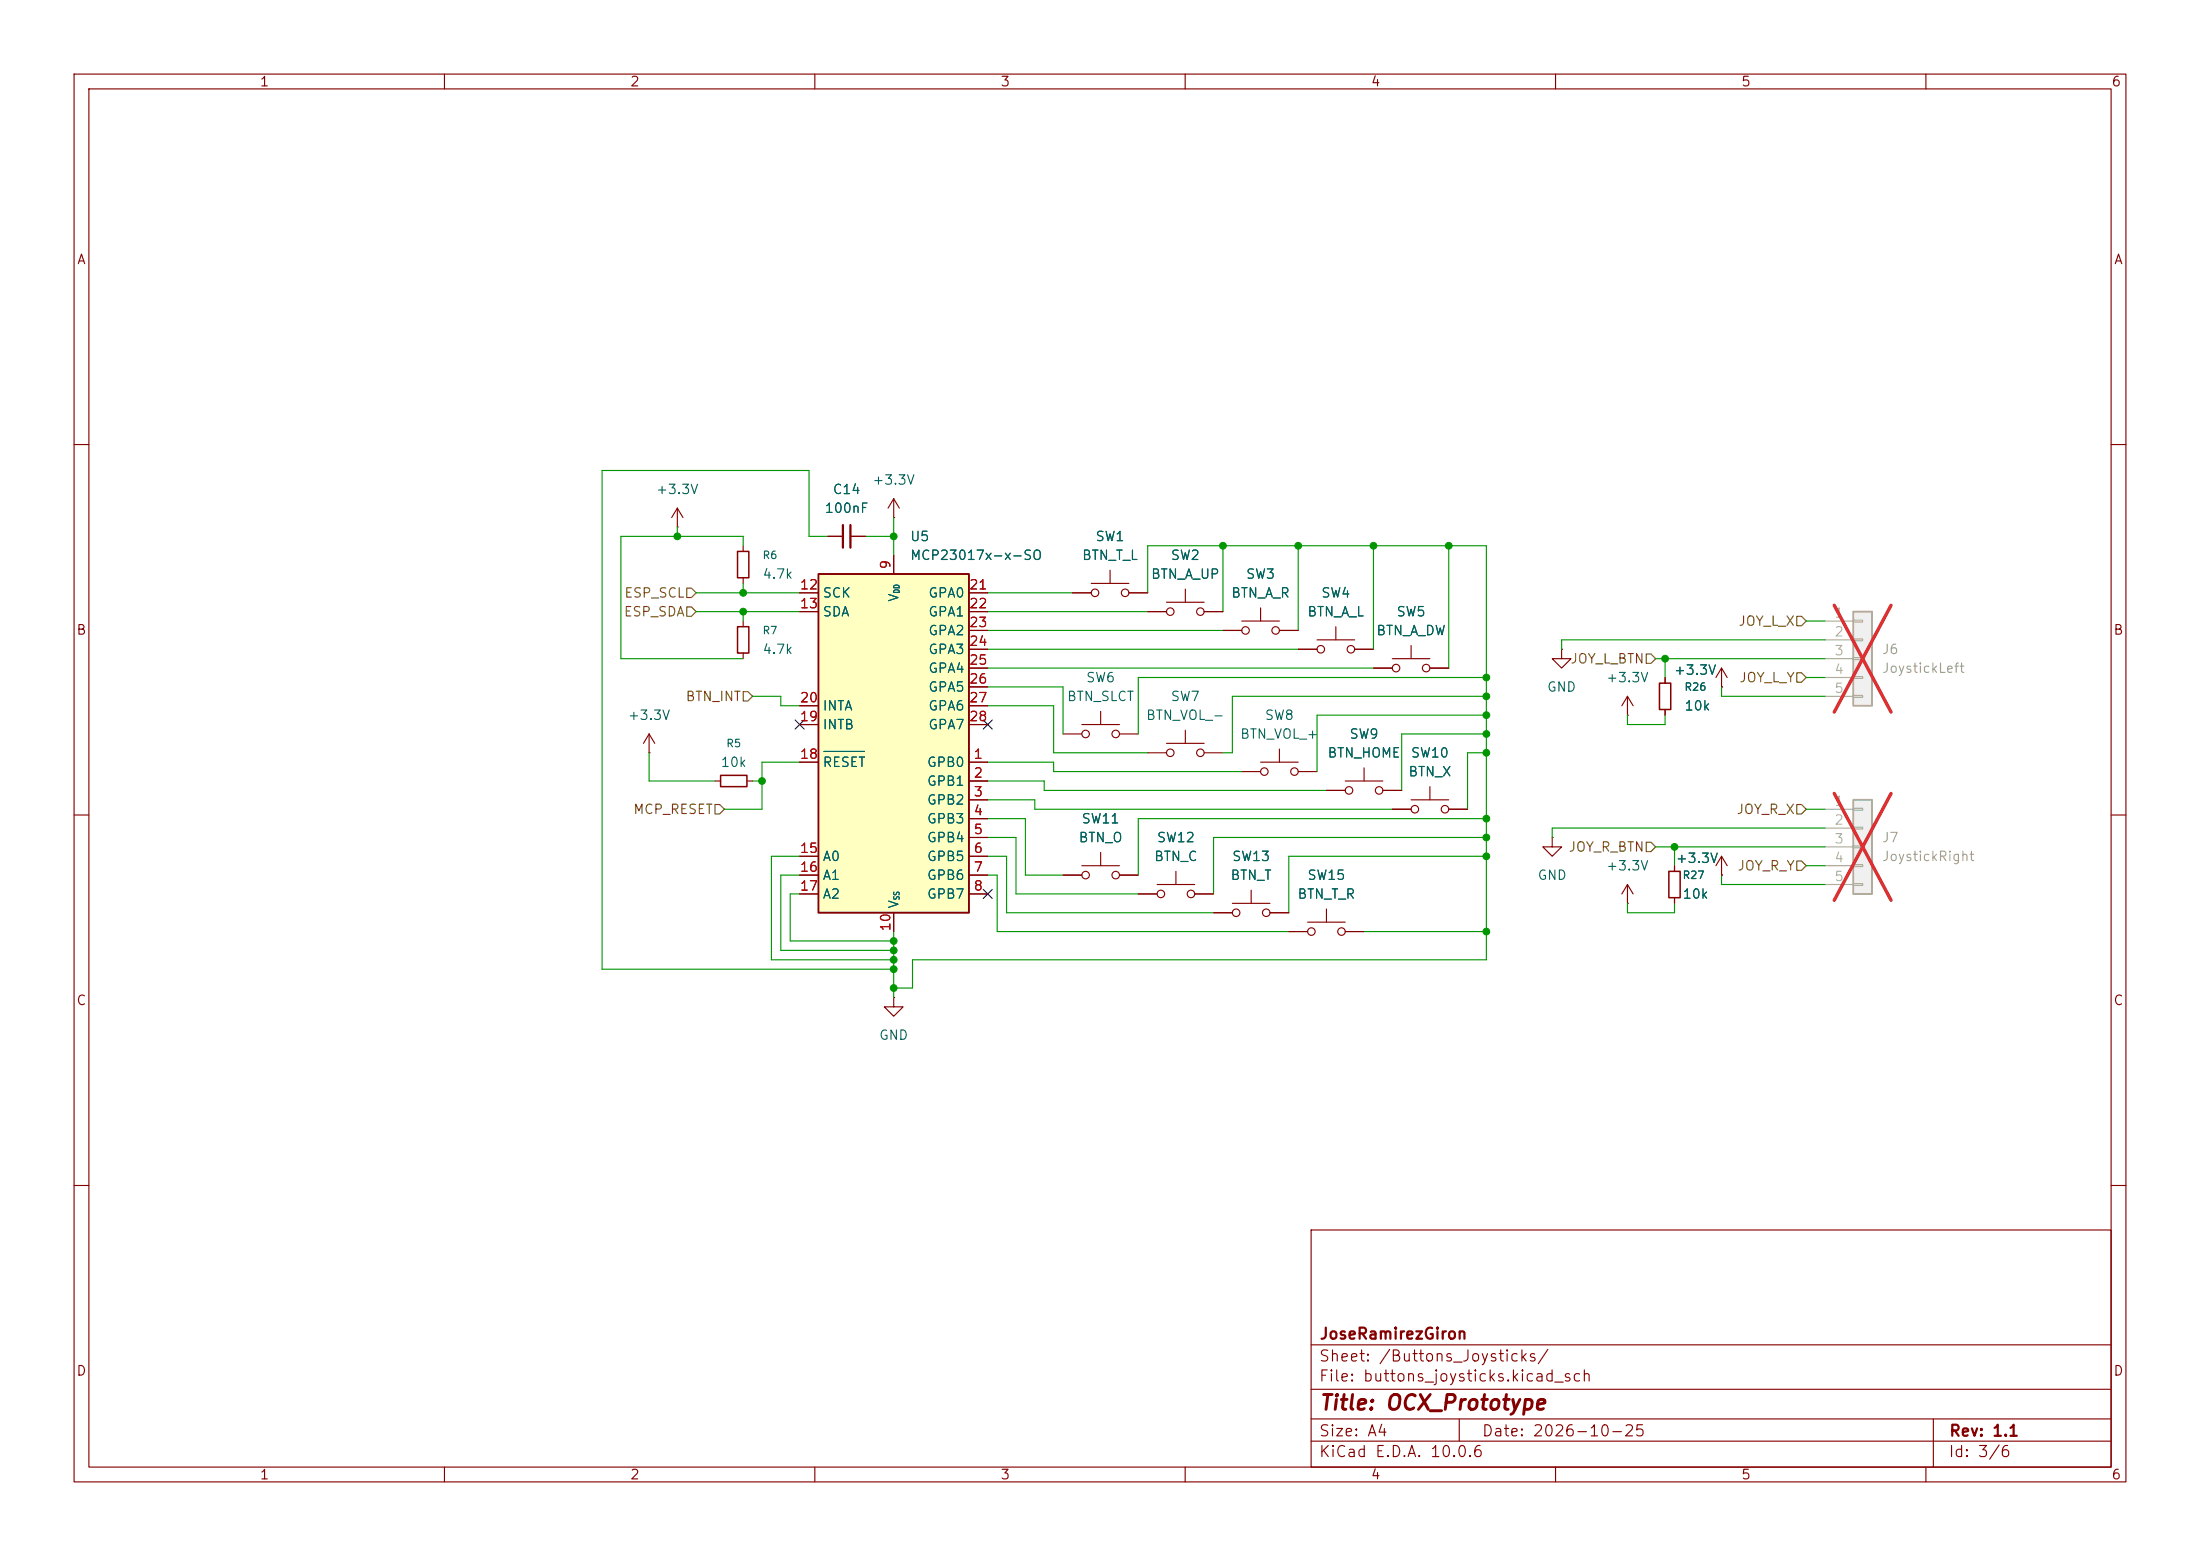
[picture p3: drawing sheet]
<svg xmlns="http://www.w3.org/2000/svg" width="297mm" height="210mm" viewBox="0 0 297 210" stroke-linecap="round" stroke-linejoin="round" font-family="sans-serif">
<g fill="none" stroke="#840000" stroke-width=".15">
<path d="M10 10h277v190h-277zM12 12h273v186h-273zM60 10v2M110 10v2M160 10v2M210 10v2M260 10v2M10 60h2M285 60h2M143.5 99.1h2.5M146 97.8h5.1M148.6 96v1.8"/>
<path d="M151.1 99.1h2.6M160 98.6v1.7M185.4 90.2h2.6M188 88.9h5M190.5 87.1v1.8M193 90.2h2.6M210.8 87.6v1.3h1.3l-1.3 1.3-1.3-1.3h1.3M210.8 87.6h.1M219.7 96.5h.1M219.7 94l-.8 1.3M219.7 94l.8 1.3M219.7 94v2.5"/>
<path d="M224.8 91.4v.8M224.8 95.8v.7M10 110h2M154.9 101.6h2.6M157.5 100.3h5.1M162.6 101.6h2.5M285 110h2M174 125.7h2.5M176.5 124.5h5.1M179.1 122.7v1.8M181.6 125.7h2.5M10 160h2"/>
<path d="M177 166h108v32h-108zM285 160h2M60 198v2M110 198v2M160 198v2M177 194.5h108M177 191.5h108M177 187.5h108M177 181.5h108M197 191.5v3M210 198v2M260 198v2"/>
<path d="M261 191.5v6.5"/>
<circle cx="146.6" cy="99.1" r=".51"/>
<circle cx="150.6" cy="99.1" r=".51"/>
<circle cx="188.5" cy="90.2" r=".51"/>
<circle cx="192.5" cy="90.2" r=".51"/>
<circle cx="158" cy="101.6" r=".51"/>
<circle cx="162.1" cy="101.6" r=".51"/>
<circle cx="177" cy="125.7" r=".51"/>
<circle cx="181.1" cy="125.7" r=".51"/>
</g>
<path d="M224 92.2h1.6v3.6h-1.6z" fill="none" stroke="#840000" stroke-width=".2"/>
<path d="M250.2 82.6h2.5v12.7h-2.5z" fill="#f0f0f0"/>
<path d="M250.2 82.6h2.5v12.7h-2.5z" fill="none" stroke="#a1a1a1" stroke-width=".25"/>
<path d="M246.4 83.8h3.8M246.4 86.4h3.8M246.4 88.9h3.8M246.4 91.4h3.8M246.4 94h3.8M250.2 83.7h1.3v.2h-1.3zM250.2 86.2h1.3v.3h-1.3zM250.2 88.8h1.3v.2h-1.3zM250.2 91.3h1.3v.3h-1.3zM250.2 93.9h1.3v.2h-1.3z" fill="none" stroke="#a1a1a1" stroke-width=".15"/>
<path d="M247.6 81.7l7.7 14.4M255.3 81.7l-7.7 14.4" fill="none" stroke="#e12e31" stroke-width=".46"/>
<g fill="none" stroke="#840000" stroke-width=".15">
<path d="M91.4 71.1h.1M91.4 68.6l-.7 1.3M91.4 68.6l.8 1.3M91.4 68.6v2.5M111.8 72.4h2M114.8 72.4h2M87.6 99.1l-.7 1.2M87.6 99.1l.8 1.2M87.6 99.1v2.5M165.1 85.1h2.5M167.6 83.8h5.1M170.2 82v1.8"/>
<path d="M172.7 85.1h2.6M175.3 87.6h2.5M177.8 86.4h5.1M180.3 84.6v1.8M182.9 87.6h2.5M232.4 92.7h.1M232.4 90.2l-.8 1.2M232.4 90.2l.8 1.2M232.4 90.2v2.5M87.6 101.6h.1M96.5 105.4h.8M100.8 105.4h.8"/>
<path d="M188 109.2h2.5M190.5 108h5.1M193 106.2v1.8M195.6 109.2h2.5M209.5 113v1.3h1.3l-1.3 1.3-1.2-1.3h1.2M209.5 113h.1M219.7 119.4l-.8 1.3M219.7 119.4l.8 1.3M219.7 119.4v2.5M226.1 116.8v.8M232.4 118.1h.1M232.4 115.6v2.5"/>
<path d="M232.4 115.6l-.8 1.2M232.4 115.6l.8 1.2M120.6 134.6v1.3h1.3l-1.3 1.3-1.2-1.3h1.2M120.6 134.6h.1M163.8 123.2h2.6M166.4 121.9h5M168.9 120.1v1.8M171.4 123.2h2.6M219.7 121.9h.1M226.1 121.2v.7"/>
<circle cx="168.1" cy="85.1" r=".51"/>
<circle cx="172.2" cy="85.1" r=".51"/>
<circle cx="178.3" cy="87.6" r=".51"/>
<circle cx="182.4" cy="87.6" r=".51"/>
<circle cx="191" cy="109.2" r=".51"/>
<circle cx="195.1" cy="109.2" r=".51"/>
<circle cx="166.9" cy="123.2" r=".51"/>
<circle cx="170.9" cy="123.2" r=".51"/>
</g>
<path d="M97.3 104.6h3.5v1.6h-3.5zM225.3 117.6h1.5v3.6h-1.5z" fill="none" stroke="#840000" stroke-width=".2"/>
<path d="M113.8 70.9v3M114.8 70.9v3" fill="none" stroke="#840000" stroke-width=".3"/>
<path d="M250.2 108h2.5v12.7h-2.5z" fill="#f0f0f0"/>
<path d="M250.2 108h2.5v12.7h-2.5z" fill="none" stroke="#a1a1a1" stroke-width=".25"/>
<path d="M246.4 109.2h3.8M246.4 111.8h3.8M246.4 114.3h3.8M246.4 116.8h3.8M246.4 119.4h3.8M250.2 109.1h1.3v.2h-1.3zM250.2 111.6h1.3v.3h-1.3zM250.2 114.2h1.3v.2h-1.3zM250.2 116.7h1.3v.3h-1.3zM250.2 119.3h1.3v.2h-1.3z" fill="none" stroke="#a1a1a1" stroke-width=".15"/>
<path d="M247.6 107.1l7.7 14.4M255.3 107.1l-7.7 14.4" fill="none" stroke="#e12e31" stroke-width=".46"/>
<g fill="none" stroke="#840000" stroke-width=".15">
<path d="M143.5 118.1h2.5M146 116.8h5.1M148.6 115.1v1.7M151.1 118.1h2.6M156.2 119.4h5.1M158.7 117.6v1.8M167.6 104.1h2.6M170.2 102.9h5.1M172.7 101.1v1.8M175.3 104.1h2.5M153.7 120.7h2.5M161.3 120.7h2.5"/>
<circle cx="146.6" cy="118.1" r=".51"/>
<circle cx="150.6" cy="118.1" r=".51"/>
<circle cx="170.7" cy="104.1" r=".51"/>
<circle cx="174.8" cy="104.1" r=".51"/>
<circle cx="156.7" cy="120.7" r=".51"/>
<circle cx="160.8" cy="120.7" r=".51"/>
</g>
<path d="M110.5 77.5h20.3v45.7h-20.3z" fill="#ffffc2"/>
<path d="M110.5 77.5h20.3v45.7h-20.3z" fill="none" stroke="#840000" stroke-width=".25"/>
<g fill="none" stroke="#840000" stroke-width=".15">
<path d="M100.3 73.7v.7M100.3 78v.7M111.8 72.4h2M114.8 72.4h2M120.6 69.9h.1M120.6 67.3v2.6M120.6 74.9v2.6M120.6 67.3l-.7 1.3M120.6 67.3l.8 1.3M147.3 78.7h5.1M149.9 77v1.7M160 79.5v1.8"/>
<path d="M100.3 83.8v.8M100.3 88.1v.8M107.9 80h2.6M107.9 82.6h2.6M107.9 97.8h2.6M107.9 95.3h2.6M130.8 80h2.5M130.8 82.6h2.5M130.8 97.8h2.5M130.8 95.3h2.5M130.8 85.1h2.5M130.8 87.6h2.5"/>
<path d="M130.8 90.2h2.5M130.8 92.7h2.5M144.8 80h2.5M152.4 80h2.5M154.9 82.6h2.6M157.5 81.3h5.1M162.6 82.6h2.5M165.1 85.1h2.5M172.7 85.1h2.6M175.3 87.6h2.5M182.9 87.6h2.5M185.4 90.2h2.6"/>
<path d="M193 90.2h2.6M224.8 91.4v.8M224.8 95.8v.7M232.4 92.7h.1M107.9 102.9h2.6M107.9 115.6h2.6M107.9 118.1h2.6M130.8 102.9h2.5M130.8 105.4h2.5M130.8 108h2.5M130.8 110.5h2.5M130.8 113h2.5"/>
<path d="M130.8 115.6h2.5M130.8 118.1h2.5M143.5 118.1h2.5M151.1 118.1h2.6M179.1 106.7h2.5M181.6 105.4h5.1M184.1 103.6v1.8M186.7 106.7h2.5M188 109.2h2.5M195.6 109.2h2.5M226.1 116.8v.8M232.4 118.1h.1"/>
<path d="M107.9 120.7h2.6M120.6 123.2v2.5M130.8 120.7h2.5M153.7 120.7h2.5M161.3 120.7h2.5M163.8 123.2h2.6M171.4 123.2h2.6M174 125.7h2.5M181.6 125.7h2.5M226.1 121.2v.7"/>
<circle cx="147.8" cy="80" r=".51"/>
<circle cx="151.9" cy="80" r=".51"/>
<circle cx="158" cy="82.6" r=".51"/>
<circle cx="162.1" cy="82.6" r=".51"/>
<circle cx="182.1" cy="106.7" r=".51"/>
<circle cx="186.2" cy="106.7" r=".51"/>
</g>
<path d="M111.2 101.4h5.5" fill="none" stroke="#006464" stroke-width=".15"/>
<path d="M99.6 74.4h1.5v3.6h-1.5zM99.6 84.6h1.5v3.5h-1.5z" fill="none" stroke="#840000" stroke-width=".2"/>
<path d="M92.7 79.4h.6l.7 .6-.7 .6h-.6zM92.7 81.9h.6l.7 .7-.7 .6h-.6zM100.3 93.3h.7l.6 .7-.6 .6h-.7zM222.2 88.3h.7l.6 .6-.6 .6h-.7zM242.6 83.2h.6l.6 .6-.6 .7h-.6zM242.6 90.8h.6l.6 .6-.6 .7h-.6zM96.5 108.6h.7l.6 .6-.6 .7h-.7zM222.2 113.7h.7l.6 .6-.6 .6h-.7zM242.6 116.2h.6l.6 .6-.6 .7h-.6zM242.6 108.6h.6l.6 .6-.6 .7h-.6z" fill="none" stroke="#725600" stroke-width=".15"/>
<g fill="none" stroke="#009600" stroke-width=".15">
<path d="M91.4 71.1v1.3M100.3 73.7v-1.3h-16.5v16.5h16.5M100.3 78.7v1.3M111.8 72.4h-2.6v-8.9h-27.9v67.3h39.3M116.8 72.4h3.8M120.6 69.9v5M165.1 73.7v8.9M175.3 73.7v11.4M185.4 73.7v13.9M195.6 73.7v16.5M94 82.6h13.9M94 80h13.9"/>
<path d="M100.3 82.6v1.2M101.6 94h3.8v1.3h2.5M133.3 95.3h8.9v6.3h12.7M133.3 92.7h10.2v6.4M133.3 82.6h21.6M133.3 80h11.5M133.3 87.6h42M133.3 85.1h31.8M133.3 90.2h52.1M154.9 80v-6.3h45.8v55.8h-77.5v3.9h-2.6M200.7 99.1h-11.5v7.6M200.7 94h-34.3v7.6h-1.3"/>
<path d="M200.7 96.5h-22.9v7.6M200.7 91.4h-47v7.7M219.7 96.5v1.3h5.1v-1.3M223.5 88.9h22.9M224.8 88.9v2.5M232.4 92.7v1.3h14M243.8 91.4h2.6M243.8 83.8h2.6M246.4 86.4h-35.6v1.2M87.6 101.6v3.8h8.9M101.6 105.4h1.3M107.9 118.1h-2.5v10.2h15.2"/>
<path d="M107.9 102.9h-5v6.3h-5.1M107.9 115.6h-3.8v13.9h16.5M133.3 118.1h1.3v7.6h39.4M133.3 110.5h5.1v7.6h5.1M133.3 108h6.4v1.2h48.3M133.3 115.6h2.6v7.6h27.9M133.3 102.9h8.9v1.2h25.4M133.3 105.4h7.7v1.3h38.1M133.3 113h3.9v7.7h16.5M200.7 101.6h-2.6v7.6M200.7 113h-36.9v7.7M200.7 115.6h-26.7v7.6"/>
<path d="M200.7 110.5h-47v7.6M223.5 114.3h22.9M226.1 114.3v2.5M232.4 118.1v1.3h14M243.8 109.2h2.6M243.8 116.8h2.6M246.4 111.8h-36.9v1.2M107.9 120.7h-1.2v6.3h13.9M120.6 125.7v8.9M184.1 125.7h16.6M219.7 121.9v1.3h6.4v-1.3"/>
</g>
<path d="M107.3 97.2l1.3 1.2M108.6 97.2l-1.3 1.2M132.7 97.2l1.3 1.2M134 97.2l-1.3 1.2M132.7 120l1.3 1.3M134 120l-1.3 1.3" fill="none" stroke="#000084" stroke-width=".15"/>
<g fill="#009600" stroke="#009600" stroke-width=".14">
<circle cx="120.6" cy="72.4" r=".46"/>
<circle cx="100.3" cy="80" r=".46"/>
<circle cx="102.9" cy="105.4" r=".46"/>
<circle cx="91.4" cy="72.4" r=".46"/>
<circle cx="100.3" cy="82.6" r=".46"/>
<circle cx="226.1" cy="114.3" r=".46"/>
<circle cx="200.7" cy="101.6" r=".46"/>
<circle cx="200.7" cy="96.5" r=".46"/>
<circle cx="200.7" cy="99.1" r=".46"/>
<circle cx="200.7" cy="94" r=".46"/>
<circle cx="224.8" cy="88.9" r=".46"/>
<circle cx="200.7" cy="125.7" r=".46"/>
<circle cx="200.7" cy="115.6" r=".46"/>
<circle cx="200.7" cy="91.4" r=".46"/>
<circle cx="195.6" cy="73.7" r=".46"/>
<circle cx="200.7" cy="113" r=".46"/>
<circle cx="200.7" cy="110.5" r=".46"/>
<circle cx="175.3" cy="73.7" r=".46"/>
<circle cx="185.4" cy="73.7" r=".46"/>
<circle cx="120.6" cy="130.8" r=".46"/>
<circle cx="120.6" cy="129.5" r=".46"/>
<circle cx="120.6" cy="128.3" r=".46"/>
<circle cx="120.6" cy="133.4" r=".46"/>
<circle cx="120.6" cy="127" r=".46"/>
<circle cx="165.1" cy="73.7" r=".46"/>
</g>
<text font-size="2" fill="#840000" x="178" y="190.8">Title: OCX_Prototype</text>
<g font-size="1.5" fill="#840000">
<text x="178" y="184.1">Sheet: /Buttons_Joysticks/</text>
<text x="178" y="181.1">JoseRamirezGiron</text>
<text x="178" y="186.8">File: buttons_joysticks.kicad_sch</text>
<text x="178" y="197">KiCad E.D.A. 10.0.6</text>
<text x="178" y="194.2">Size: A4</text>
<text x="200" y="194.2">Date: 2026-10-25</text>
<text x="263" y="197">Id: 3/6</text>
<text x="263" y="194.2">Rev: 1.1</text>
</g>
<g font-size="1.3" fill="#840000">
<text x="35" y="12">1</text>
<text x="85" y="12">2</text>
<text x="135" y="12">3</text>
<text x="185" y="12">4</text>
<text x="235" y="12">5</text>
<text x="285" y="12">6</text>
<text x="10.3" y="36">A</text>
<text x="285.3" y="36">A</text>
<text x="10.2" y="86">B</text>
<text x="285.2" y="86">B</text>
<text x="10.2" y="136">C</text>
<text x="285.2" y="136">C</text>
<text x="10.2" y="186">D</text>
<text x="285.2" y="186">D</text>
<text x="35" y="200">1</text>
<text x="85" y="200">2</text>
<text x="135" y="200">3</text>
<text x="185" y="200">4</text>
<text x="235" y="200">5</text>
<text x="285" y="200">6</text>
</g>
<g font-size="1.3" fill="#006464">
<text x="117.7" y="65.7">+3.3V</text>
<text x="88.5" y="67">+3.3V</text>
<text x="111.2" y="69.5">100nF</text>
<text x="112.3" y="67">C14</text>
<text x="122.8" y="73.4">U5</text>
<text x="122.8" y="75.9">MCP23017x-x-SO</text>
<text x="146" y="75.9">BTN_T_L</text>
<text x="147.8" y="73.4">SW1</text>
<text x="158" y="75.9">SW2</text>
<text x="102.9" y="78.4">4.7k</text>
<text x="111" y="81">SCK</text>
<text x="111" y="83.5">SDA</text>
<text x="121.6" y="81.3" transform="rotate(-90 121.6 81.3)">V</text>
<text x="125.2" y="81">GPA0</text>
<text x="125.2" y="83.5">GPA1</text>
<text x="155.3" y="78.4">BTN_A_UP</text>
<text x="166.1" y="81">BTN_A_R</text>
<text x="168.1" y="78.4">SW3</text>
<text x="176.4" y="83.5">BTN_A_L</text>
<text x="178.3" y="81">SW4</text>
<text x="188.4" y="83.5">SW5</text>
<text x="102.9" y="88.6">4.7k</text>
<text x="125.2" y="86.1">GPA2</text>
<text x="125.2" y="88.6">GPA3</text>
<text x="185.7" y="86.1">BTN_A_DW</text>
<text x="125.2" y="91.1">GPA4</text>
<text x="125.2" y="93.7">GPA5</text>
<text x="144" y="94.9">BTN_SLCT</text>
<text x="146.5" y="92.4">SW6</text>
<text x="158" y="94.9">SW7</text>
<text x="208.8" y="93.7">GND</text>
<text x="216.7" y="92.4">+3.3V</text>
<text x="225.9" y="91.4">+3.3V</text>
<text x="84.7" y="97.5">+3.3V</text>
<text x="111" y="98.8">INTB</text>
<text x="111" y="96.2">INTA</text>
<text x="125.2" y="96.2">GPA6</text>
<text x="125.2" y="98.8">GPA7</text>
<text x="154.6" y="97.5">BTN_VOL_-</text>
<text x="167.3" y="100">BTN_VOL_+</text>
<text x="170.7" y="97.5">SW8</text>
<text x="182.1" y="100">SW9</text>
<text x="227.3" y="96.2">10k</text>
<text x="97.2" y="103.8">10k</text>
<text x="111" y="103.8">RESET</text>
<text x="125.1" y="103.8">GPB0</text>
<text x="125.1" y="106.4">GPB1</text>
<text x="179.1" y="102.6">BTN_HOME</text>
<text x="190" y="105.1">BTN_X</text>
<text x="190.4" y="102.6">SW10</text>
<text x="125.1" y="108.9">GPB2</text>
<text x="125.1" y="111.5">GPB3</text>
<text x="125.1" y="114">GPB4</text>
<text x="145.5" y="114">BTN_O</text>
<text x="145.9" y="111.5">SW11</text>
<text x="156.1" y="114">SW12</text>
<text x="111" y="116.5">A0</text>
<text x="111" y="119.1">A1</text>
<text x="125.1" y="116.5">GPB5</text>
<text x="125.1" y="119.1">GPB6</text>
<text x="155.7" y="116.5">BTN_C</text>
<text x="166" y="119.1">BTN_T</text>
<text x="166.2" y="116.5">SW13</text>
<text x="176.4" y="119.1">SW15</text>
<text x="207.5" y="119.1">GND</text>
<text x="216.7" y="117.8">+3.3V</text>
<text x="226.1" y="116.8">+3.3V</text>
<text x="111" y="121.6">A2</text>
<text x="121.6" y="122.7" transform="rotate(-90 121.6 122.7)">V</text>
<text x="125.1" y="121.6">GPB7</text>
<text x="175.1" y="121.6">BTN_T_R</text>
<text x="227.1" y="121.6">10k</text>
<text x="118.6" y="140.7">GND</text>
</g>
<g font-size="1.3" fill="#a90000">
<text x="120.5" y="76.9" transform="rotate(-90 120.5 76.9)">9</text>
<text x="107.9" y="79.9">12</text>
<text x="107.9" y="82.4">13</text>
<text x="130.7" y="79.9">21</text>
<text x="130.7" y="82.4">22</text>
<text x="130.7" y="85">23</text>
<text x="130.7" y="87.5">24</text>
<text x="107.9" y="95.1">20</text>
<text x="130.7" y="90">25</text>
<text x="130.7" y="92.6">26</text>
<text x="130.7" y="95.1">27</text>
<text x="107.9" y="97.7">19</text>
<text x="130.7" y="97.7">28</text>
<text x="107.9" y="102.7">18</text>
<text x="131.3" y="102.7">1</text>
<text x="131.3" y="105.3">2</text>
<text x="131.3" y="107.8">3</text>
<text x="131.3" y="110.4">4</text>
<text x="131.3" y="112.9">5</text>
<text x="107.9" y="115.4">15</text>
<text x="107.9" y="118">16</text>
<text x="131.3" y="115.4">6</text>
<text x="131.3" y="118">7</text>
<text x="107.9" y="120.5">17</text>
<text x="120.5" y="125.8" transform="rotate(-90 120.5 125.8)">10</text>
<text x="131.3" y="120.5">8</text>
</g>
<g font-size="1.3" fill="#725600">
<text x="84.1" y="83.5">ESP_SDA</text>
<text x="84.2" y="81">ESP_SCL</text>
<text x="211.9" y="89.9">JOY_L_BTN</text>
<text x="234.6" y="84.8">JOY_L_X</text>
<text x="92.5" y="94.9">BTN_INT</text>
<text x="234.7" y="92.4">JOY_L_Y</text>
<text x="85.4" y="110.2">MCP_RESET</text>
<text x="234.4" y="110.2">JOY_R_X</text>
<text x="211.7" y="115.3">JOY_R_BTN</text>
<text x="234.5" y="117.8">JOY_R_Y</text>
</g>
<g font-size="1.3" fill="#aaa">
<text x="247.6" y="83.7">1</text>
<text x="247.6" y="86.2">2</text>
<text x="247.6" y="88.8">3</text>
<text x="247.6" y="91.3">4</text>
<text x="247.6" y="93.8">5</text>
<text x="247.6" y="109.1">1</text>
<text x="247.6" y="111.6">2</text>
<text x="247.6" y="114.2">3</text>
<text x="247.6" y="116.7">4</text>
<text x="247.6" y="119.2">5</text>
</g>
<g font-size="1.3" fill="#989898">
<text x="254" y="88.6">J6</text>
<text x="254" y="91.1">JoystickLeft</text>
<text x="254" y="114">J7</text>
<text x="254" y="116.5">JoystickRight</text>
</g>
<g font-size="1" fill="#006464">
<text x="102.9" y="75.7">R6</text>
<text x="102.9" y="85.9">R7</text>
<text x="227.3" y="93.5">R26</text>
<text x="98" y="101.1">R5</text>
<text x="227.1" y="118.9">R27</text>
</g>
<g font-size=".8" fill="#006464">
<text x="121.6" y="80.2" transform="rotate(-90 121.6 80.2)">DD</text>
<text x="121.6" y="121.6" transform="rotate(-90 121.6 121.6)">SS</text>
</g>
</svg>
